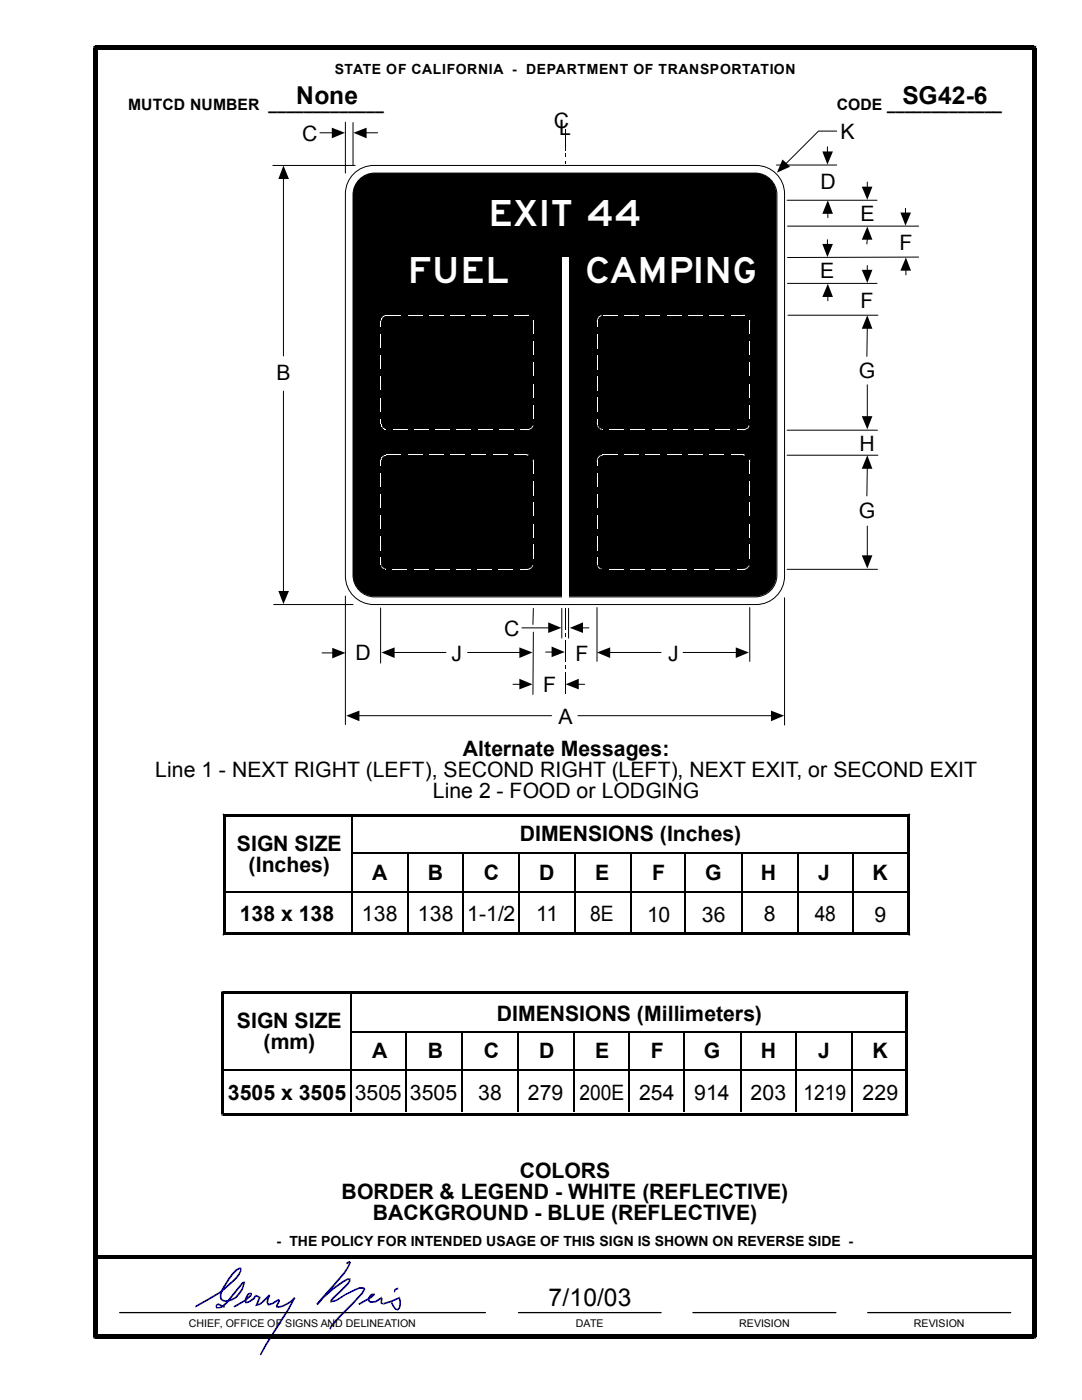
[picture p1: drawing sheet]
<svg xmlns="http://www.w3.org/2000/svg" width="216mm" height="279mm" viewBox="0 0 216 279" stroke-linecap="round" stroke-linejoin="round" font-family="sans-serif">
<g fill="none" stroke="#000" stroke-width=".2">
<path d="M54.4 33h16.5M56.6 35.6v35.4M63.8 26.5h2.6M68.9 24.4v10.1M70.4 24.5v8.5M73 26.5h2.4M154.9 32.9h12.1M165.1 29.3v1.1M167 26.2h-3.7l-6.5 6.5M165.2 42.4v1M173.1 53v1M180.7 41.6v1"/>
<path d="M180.8 53.8v1.1M56.6 78.1v40M157.2 62.9h18M173.1 76.8v6.4M173.1 65.4l-.1 5.7M157.1 90.8h18.1M157.1 85.9h18M173.1 93.3l-.1 5.7M68.9 119v25.6M156.5 119.3v25.4M157.1 113.6h18M173.1 105v6"/>
<path d="M54.6 120.7h15.8M64.3 130.3h2.2M75.9 121.3v11M78.6 130.2h10.4M93.3 130.2h10.5M119.1 121.2v10.8M121.6 130.2h10.3M136.3 130.2h10.7M149.6 121.2v10.8M71.5 142.8h38.6M115.3 142.8h38.7"/>
</g>
<g fill="#000">
<path d="M56.6 33l1.1 2.7h-2.2z" fill-rule="evenodd"/>
<path d="M66.2 25.5l2.6 1-2.6 1.1z" fill-rule="evenodd"/>
<path d="M70.5 26.5l2.7-1v2.1z" fill-rule="evenodd"/>
<path d="M156.1 31.8l1.5 1.5-2.6 1.2z" fill-rule="evenodd"/>
<path d="M164.1 30.2h2.1l-1.1 2.7z" fill-rule="evenodd"/>
<path d="M165.2 40l1 2.7h-2.1z" fill-rule="evenodd"/>
<path d="M172 53.8h2.1l-1 2.7z" fill-rule="evenodd"/>
<path d="M179.7 42.4h2.1l-1.1 2.6z" fill-rule="evenodd"/>
<path d="M180.8 51.4l1 2.6h-2.1z" fill-rule="evenodd"/>
<path d="M173.1 62.9l1 2.7h-2.1z" fill-rule="evenodd"/>
<path d="M173.1 90.8l1 2.8h-2.1z" fill-rule="evenodd"/>
<path d="M172 83.1h2.1l-1 2.6z" fill-rule="evenodd"/>
<path d="M55.5 117.9h2.2l-1.1 2.7z" fill-rule="evenodd"/>
<path d="M172 110.8h2.1l-1 2.7z" fill-rule="evenodd"/>
<path d="M66.3 129.3l2.6 1-2.6 1.1z" fill-rule="evenodd"/>
<path d="M76.1 130.2l2.6-1v2.1z" fill-rule="evenodd"/>
<path d="M103.6 129.2l2.7 1-2.7 1.1z" fill-rule="evenodd"/>
<path d="M119.1 130.2l2.7-1v2.1z" fill-rule="evenodd"/>
<path d="M146.8 129.2l2.6 1-2.6 1.1z" fill-rule="evenodd"/>
<path d="M69.1 142.8l2.6-1v2.1z" fill-rule="evenodd"/>
<path d="M153.8 141.8l2.7 1-2.7 1.1z" fill-rule="evenodd"/>
</g>
<path d="M70.6 34.7a5.7 5.7 0 0 1 4-1.7h76.2a5.7 5.7 0 0 1 5.7 5.7v76.2a5.7 5.7 0 0 1-5.7 5.7h-76.2a5.7 5.7 0 0 1-5.7-5.7v-76.2a5.7 5.7 0 0 1 1.7-4z" fill="#fff"/>
<path d="M70.6 34.7a5.7 5.7 0 0 1 4-1.7h76.3a5.7 5.7 0 0 1 5.6 5.7v76.3a5.7 5.7 0 0 1-5.6 5.6h-76.3a5.7 5.7 0 0 1-5.7-5.6v-76.3a5.7 5.7 0 0 1 1.7-4zM72 35.6a4.3 4.3 0 0 1 2.8-1.1h75.9a4.3 4.3 0 0 1 4.3 4.4v75.9a4.3 4.3 0 0 1-4.3 4.3h-75.9a4.3 4.3 0 0 1-4.4-4.3v-75.9a4.3 4.3 0 0 1 1.6-3.3z" fill="none" stroke="#000" stroke-width=".2"/>
<path d="M71.5 36.1a4.3 4.3 0 0 1 3.3-1.6h75.8a4.3 4.3 0 0 1 4.3 4.4v75.8a4.3 4.3 0 0 1-4.3 4.3h-75.8a4.3 4.3 0 0 1-4.4-4.3v-75.8a4.3 4.3 0 0 1 1.1-2.8z" fill="#000"/>
<g fill="#fff">
<path d="M77.2 62.8h2.8v.2h-2.8z"/>
<path d="M81.4 62.8h2.8v.2h-2.8z"/>
<path d="M85.7 62.8h2.8v.2h-2.8z"/>
<path d="M89.9 62.8h2.8v.2h-2.8z"/>
<path d="M94.1 62.8h2.8v.2h-2.8z"/>
<path d="M98.4 62.8h2.8v.2h-2.8z"/>
<path d="M102.6 62.8h2.6v.2h-2.6z"/>
<path d="M105.2 62.8h.2v.2h-.2z"/>
<path d="M105.2 62.8v.2z"/>
<path d="M105.4 62.8l-.1 .2z"/>
<path d="M106.3 63.9l.2-.1z"/>
<path d="M106.3 63.9l.2 .1z"/>
<path d="M106.3 63.9h.2z"/>
<path d="M106.3 64h.2v.2h-.2z"/>
<path d="M106.3 64.2h.2v2.4h-.2z"/>
<path d="M106.3 64.2h.2z"/>
<path d="M106.3 68.1h.2v2.8h-.2z"/>
<path d="M106.3 72.3h.2v2.8h-.2z"/>
<path d="M106.3 76.5h.2v2.8h-.2z"/>
<path d="M106.3 80.8h.2v2.8h-.2z"/>
<path d="M106.3 85h.1z"/>
<path d="M106.3 85h.1l-.2 .2z"/>
<path d="M106.2 85.1l.1 .1-.1 .2-.2-.1z"/>
<path d="M106.2 85.1l.1 .1z"/>
<path d="M105.8 85.4l.2-.1 .1 .2-.2 .1z"/>
<path d="M106 85.3l.2 .1-.1 .1z"/>
<path d="M105.6 85.6l.2-.2 .1 .2-.2 .2z"/>
<path d="M105.8 85.4l.1 .2z"/>
<path d="M105.3 85.7l.3-.1 .1 .2-.3 .1z"/>
<path d="M105.6 85.6l.1 .2z"/>
<path d="M105.3 85.7l.1 .2z"/>
<path d="M105.2 85.7h.1v.2h-.1z"/>
<path d="M103.9 85.7h1.3v.2h-1.3z"/>
<path d="M105.2 85.7v.2z"/>
<path d="M99.7 85.7h2.7v.2h-2.7z"/>
<path d="M95.4 85.7h2.8v.2h-2.8z"/>
<path d="M91.2 85.7h2.8v.2h-2.8z"/>
<path d="M87 85.7h2.7v.2h-2.7z"/>
<path d="M82.7 85.7h2.8v.2h-2.8z"/>
<path d="M78.5 85.7h2.8v.2h-2.8z"/>
<path d="M77 85.7v.2z"/>
<path d="M77 85.6v.3z"/>
<path d="M76.8 85.6l.1 .2z"/>
<path d="M76.9 85.6v.2z"/>
<path d="M76.6 85.5l.2 .2z"/>
<path d="M76.8 85.6v.2z"/>
<path d="M76.6 85.4v.3z"/>
<path d="M76.6 85.5v.2z"/>
<path d="M76.5 85.4v.2z"/>
<path d="M76.5 85.3v.3z"/>
<path d="M76.3 85.3l.2 .1z"/>
<path d="M76.5 85.3l-.1 .2z"/>
<path d="M76.3 85.1v.2z"/>
<path d="M76.4 85.2l-.1 .1z"/>
<path d="M76.2 85v.3z"/>
<path d="M76 85l.2 .1z"/>
<path d="M76 85.1l.2-.1-.1 .2z"/>
<path d="M76 84.8l.2 .2z"/>
<path d="M76 85h.2z"/>
<path d="M75.9 84.8h.2z"/>
<path d="M75.9 84.6l.2 .2z"/>
<path d="M75.9 84.5l.1 .1z"/>
<path d="M75.9 84.6h.1z"/>
<path d="M75.9 83.6h.1v.9h-.1z"/>
<path d="M75.9 84.5h.1z"/>
<path d="M75.9 79.3h.1v2.8h-.1z"/>
<path d="M75.9 75.1h.1v2.8h-.1z"/>
<path d="M75.9 70.9h.1v2.8h-.1z"/>
<path d="M75.9 66.6h.1v2.8h-.1z"/>
<path d="M75.9 64.2h.1v1h-.1z"/>
<path d="M75.9 64h.1v.2h-.1z"/>
<path d="M75.9 64.2h.1z"/>
<path d="M76 63.8v.3z"/>
<path d="M75.9 64v-.1l.1 .2z"/>
<path d="M75.9 63.8h.2v.1h-.2z"/>
<path d="M75.9 63.9l.1-.1 .1 .2z"/>
<path d="M76.1 63.6v.2z"/>
<path d="M75.9 63.8l.1-.1 .1 .1z"/>
<path d="M76 63.6l.2 .1z"/>
<path d="M76 63.7l.1-.1 .1 .2z"/>
<path d="M76.2 63.4v.3z"/>
<path d="M76 63.6l.1-.1 .1 .2z"/>
<path d="M76.3 63.2v.4z"/>
<path d="M76.2 63.4l.1 .2z"/>
<path d="M76.4 63.2v.2z"/>
<path d="M76.3 63.2l.1 .2z"/>
<path d="M76.5 63.1v.2z"/>
<path d="M76.5 63v.2z"/>
<path d="M76.5 63l.1 .2z"/>
<path d="M76.6 63l.2-.1-.2 .3z"/>
<path d="M76.6 63v.2z"/>
<path d="M76.8 62.9l.1 .2z"/>
<path d="M76.8 62.9v.2z"/>
<path d="M77 62.8v.3z"/>
<path d="M76.9 62.9l.1 .2z"/>
<path d="M120.4 62.8h2.8v.2h-2.8z"/>
<path d="M124.6 62.8h2.8v.2h-2.8z"/>
<path d="M128.9 62.8h2.8v.2h-2.8z"/>
<path d="M133.1 62.8h2.8v.2h-2.8z"/>
<path d="M137.3 62.8h2.8v.2h-2.8z"/>
<path d="M141.6 62.8h2.8v.2h-2.8z"/>
<path d="M145.8 62.8h2.5v.2h-2.5z"/>
<path d="M148.3 62.8h.3v.2h-.3z"/>
<path d="M148.3 62.8v.2z"/>
<path d="M148.6 62.8l-.1 .2z"/>
<path d="M149.5 63.9l.2-.1z"/>
<path d="M149.5 63.9l.2 .1z"/>
<path d="M149.5 63.9h.2z"/>
<path d="M149.5 64h.2v.2h-.2z"/>
<path d="M149.5 64.2h.2v2.4h-.2z"/>
<path d="M149.5 64.2h.2z"/>
<path d="M149.5 68.1h.2v2.8h-.2z"/>
<path d="M149.5 72.3h.2v2.8h-.2z"/>
<path d="M149.5 76.5h.2v2.8h-.2z"/>
<path d="M149.5 80.8h.2v2.8h-.2z"/>
<path d="M149.4 85h.2z"/>
<path d="M149.3 85.1l.1-.2 .1 .2-.1 .2z"/>
<path d="M149.4 84.9l.2 .1-.1 .1z"/>
<path d="M149.3 85.2h.1v.2h-.2z"/>
<path d="M149.3 85.1l.1 .1v.1z"/>
<path d="M148.9 85.4l.3-.1 .1 .2-.3 .1z"/>
<path d="M149.2 85.3l.2 .1-.1 .1z"/>
<path d="M148.8 85.6l.1-.2 .1 .2-.2 .2z"/>
<path d="M148.9 85.4l.1 .2z"/>
<path d="M148.5 85.7l.3-.1v.2l-.2 .1z"/>
<path d="M148.8 85.6v.2z"/>
<path d="M148.5 85.7l.1 .2z"/>
<path d="M148.3 85.7h.2v.2h-.2z"/>
<path d="M147.1 85.7h1.2v.2h-1.2z"/>
<path d="M148.3 85.7v.2z"/>
<path d="M142.8 85.7h2.8v.2h-2.8z"/>
<path d="M138.6 85.7h2.8v.2h-2.8z"/>
<path d="M134.4 85.7h2.8v.2h-2.8z"/>
<path d="M130.1 85.7h2.8v.2h-2.8z"/>
<path d="M125.9 85.7h2.8v.2h-2.8z"/>
<path d="M121.7 85.7h2.8v.2h-2.8z"/>
<path d="M120.1 85.7l.1 .2z"/>
<path d="M119.9 85.6l.2 .2z"/>
<path d="M120.1 85.7v.2z"/>
<path d="M119.8 85.4l.2 .2-.1 .2-.2-.2z"/>
<path d="M119.9 85.6v.2z"/>
<path d="M119.5 85.3l.2 .2z"/>
<path d="M119.7 85.4v.2z"/>
<path d="M119.4 85.2l.1 .2z"/>
<path d="M119.5 85.3v.1z"/>
<path d="M119.3 84.9l.2 .2-.1 .2-.2-.2z"/>
<path d="M119.4 85.2l.1-.1z"/>
<path d="M119.1 84.8l.2 .2z"/>
<path d="M119.2 85l.1-.1z"/>
<path d="M119 84.6h.2v.2h-.2z"/>
<path d="M119 84.8h.2z"/>
<path d="M119 84.5l.2 .1z"/>
<path d="M119 83.6h.2v.9h-.2z"/>
<path d="M119 84.5h.2z"/>
<path d="M119 79.3h.2v2.9h-.2z"/>
<path d="M119 75.1h.2v2.9h-.2z"/>
<path d="M119 70.9h.2v2.8h-.2z"/>
<path d="M119 66.6h.2v2.9h-.2z"/>
<path d="M119 64.2h.2v1.1h-.2z"/>
<path d="M119 63.9h.2v.3h-.2z"/>
<path d="M119 64.2h.2z"/>
<path d="M119.2 63.6v.4z"/>
<path d="M119 63.9l.1-.1 .1 .2z"/>
<path d="M119.4 63.4l.1 .2-.2 .2-.1-.2z"/>
<path d="M119.2 63.6l.1 .2z"/>
<path d="M119.5 63.2v.4z"/>
<path d="M119.4 63.4l.1 .2z"/>
<path d="M119.5 63.2l.2-.2 .1 .2-.3 .1z"/>
<path d="M119.5 63.2v.1z"/>
<path d="M119.7 63l.2-.1-.2 .3z"/>
<path d="M119.7 63l.1 .2z"/>
<path d="M119.9 62.9l.2-.1-.2 .3z"/>
<path d="M119.9 62.9v.2z"/>
<path d="M77.2 90.7h2.8v.1h-2.8z"/>
<path d="M81.4 90.7h2.8v.1h-2.8z"/>
<path d="M85.7 90.7h2.8v.1h-2.8z"/>
<path d="M89.9 90.7h2.8v.1h-2.8z"/>
<path d="M94.1 90.7h2.8v.1h-2.8z"/>
<path d="M98.4 90.7h2.8v.1h-2.8z"/>
<path d="M102.6 90.7h2.6v.1h-2.6z"/>
<path d="M105.2 90.7l.2 .1-.1 .1-.2-.1z"/>
<path d="M105.2 90.7l-.1 .1z"/>
<path d="M105.4 90.8l-.1 .1z"/>
<path d="M106.3 91.9l.2-.1z"/>
<path d="M106.3 91.8h.2v.1h-.2z"/>
<path d="M106.3 91.8h.2z"/>
<path d="M106.3 91.9l.2 .1z"/>
<path d="M106.3 92h.2v2.6h-.2z"/>
<path d="M106.3 92h.2z"/>
<path d="M106.3 96h.2v2.8h-.2z"/>
<path d="M106.3 100.2h.2v2.8h-.2z"/>
<path d="M106.3 104.5h.2v2.8h-.2z"/>
<path d="M106.3 108.7h.2v2.8h-.2z"/>
<path d="M106.3 112.8l.1 .1-.1 .2-.2-.1z"/>
<path d="M106.1 113.1h.2l-.3 .2z"/>
<path d="M106.1 113l.2 .1z"/>
<path d="M105.7 113.4l.3-.2 .1 .2-.3 .1z"/>
<path d="M106 113.2l.2 .1-.1 .1z"/>
<path d="M105.6 113.5l.1-.1 .1 .1-.1 .1z"/>
<path d="M105.7 113.4l.1 .1z"/>
<path d="M105.3 113.5h.3l.1 .1-.3 .1z"/>
<path d="M105.6 113.5l.1 .1z"/>
<path d="M105.2 113.5h.2v.2h-.2z"/>
<path d="M105.3 113.5l.1 .2z"/>
<path d="M105.2 113.5v.2z"/>
<path d="M103.8 113.5h1.4v.2h-1.4z"/>
<path d="M99.6 113.5h2.8v.2h-2.8z"/>
<path d="M95.3 113.5h2.8v.2h-2.8z"/>
<path d="M91.1 113.5h2.8v.2h-2.8z"/>
<path d="M86.9 113.5h2.8v.2h-2.8z"/>
<path d="M82.6 113.5h2.8v.2h-2.8z"/>
<path d="M78.4 113.5h2.8v.2h-2.8z"/>
<path d="M76.9 113.5l.1 .2z"/>
<path d="M76.7 113.5l.3 .1z"/>
<path d="M76.9 113.5v.2z"/>
<path d="M76.5 113.4l.2 .1z"/>
<path d="M76.4 113.2l.2 .2-.1 .1-.2-.1z"/>
<path d="M76.5 113.4v.1z"/>
<path d="M76.2 113l.2 .2-.1 .2-.2-.2z"/>
<path d="M76.4 113.2l-.1 .2z"/>
<path d="M76 112.9l.2 .2z"/>
<path d="M76.1 113.1l.1-.1z"/>
<path d="M75.9 112.6l.2 .3z"/>
<path d="M75.9 112.5l.1 .1z"/>
<path d="M75.9 112.6h.1z"/>
<path d="M75.9 112.4h.1v.1h-.1z"/>
<path d="M75.9 111.3h.1v1.1h-.1z"/>
<path d="M75.9 112.4h.1z"/>
<path d="M75.9 107.1h.1v2.8h-.1z"/>
<path d="M75.9 102.9h.1v2.8h-.1z"/>
<path d="M75.9 98.6h.1v2.8h-.1z"/>
<path d="M75.9 94.4h.1v2.8h-.1z"/>
<path d="M75.9 92h.1v1h-.1z"/>
<path d="M75.9 91.9l.1 .1z"/>
<path d="M75.9 92h.1z"/>
<path d="M75.9 91.8h.1v.1h-.1z"/>
<path d="M76 91.6v.3z"/>
<path d="M75.9 91.8v-.1l.1 .2z"/>
<path d="M75.9 91.6l.2 .1z"/>
<path d="M75.9 91.7l.1-.1 .1 .2z"/>
<path d="M76.1 91.4v.3z"/>
<path d="M75.9 91.6l.1-.1 .1 .2z"/>
<path d="M76 91.4h.2z"/>
<path d="M76 91.4h.1l.1 .1z"/>
<path d="M76.2 91.2v.2z"/>
<path d="M76 91.4l.1-.1 .1 .1z"/>
<path d="M76.3 91.1v.3z"/>
<path d="M76.4 91v.3z"/>
<path d="M76.4 91l.1-.1-.1 .3z"/>
<path d="M76.4 91l.1 .2z"/>
<path d="M76.6 90.8v.3z"/>
<path d="M76.5 90.9l.1 .2z"/>
<path d="M76.6 90.8l.1 .2z"/>
<path d="M76.8 90.8v.2z"/>
<path d="M76.7 90.8l.1 .2z"/>
<path d="M76.8 90.8h.2v.1h-.2z"/>
<path d="M76.8 90.8l.1 .1z"/>
<path d="M77 90.7v.2z"/>
<path d="M77 90.8v.1z"/>
<path d="M120.4 90.7h2.8v.1h-2.8z"/>
<path d="M124.6 90.7h2.8v.1h-2.8z"/>
<path d="M128.9 90.7h2.8v.1h-2.8z"/>
<path d="M133.1 90.7h2.8v.1h-2.8z"/>
<path d="M137.3 90.7h2.8v.1h-2.8z"/>
<path d="M141.6 90.7h2.8v.1h-2.8z"/>
<path d="M145.8 90.7h2.5v.1h-2.5z"/>
<path d="M148.3 90.7l.3 .1-.1 .1-.2-.1z"/>
<path d="M148.3 90.7v.1z"/>
<path d="M148.6 90.8l-.1 .1z"/>
<path d="M149.5 91.9l.2-.1z"/>
<path d="M149.5 91.8h.2v.1h-.2z"/>
<path d="M149.5 91.8h.2z"/>
<path d="M149.5 91.9l.2 .1z"/>
<path d="M149.5 92h.2v2.6h-.2z"/>
<path d="M149.5 92h.2z"/>
<path d="M149.5 96h.2v2.8h-.2z"/>
<path d="M149.5 100.2h.2v2.8h-.2z"/>
<path d="M149.5 104.5h.2v2.8h-.2z"/>
<path d="M149.5 108.7h.2v2.8h-.2z"/>
<path d="M149.3 113l.1-.1h.2l-.2 .2z"/>
<path d="M149.1 113.2l.2-.2 .1 .2-.2 .2z"/>
<path d="M149.3 113l.1 .1v.1z"/>
<path d="M148.9 113.4l.2-.2 .1 .2-.2 .1z"/>
<path d="M148.8 113.5l.1-.1 .1 .1-.2 .1z"/>
<path d="M148.9 113.4l.1 .1z"/>
<path d="M148.5 113.5h.3v.1l-.2 .1z"/>
<path d="M148.8 113.5v.1z"/>
<path d="M148.4 113.5h.2v.2h-.2z"/>
<path d="M148.5 113.5l.1 .2z"/>
<path d="M148.3 113.5l.1 .2z"/>
<path d="M147 113.5h1.3v.2h-1.3z"/>
<path d="M148.3 113.5v.2z"/>
<path d="M142.7 113.5h2.8v.2h-2.8z"/>
<path d="M138.5 113.5h2.8v.2h-2.8z"/>
<path d="M134.3 113.5h2.8v.2h-2.8z"/>
<path d="M130 113.5h2.8v.2h-2.8z"/>
<path d="M125.8 113.5h2.8v.2h-2.8z"/>
<path d="M121.6 113.5h2.8v.2h-2.8z"/>
<path d="M119.9 113.5l.2 .1z"/>
<path d="M119.6 113.4l.3 .1z"/>
<path d="M119.5 113.2l.2 .2-.1 .1-.1-.1z"/>
<path d="M119.6 113.4v.1z"/>
<path d="M119.4 113l.1 .2v.2l-.2-.2z"/>
<path d="M119.2 112.9l.2 .2z"/>
<path d="M119.3 113.1l.1-.1z"/>
<path d="M119.1 112.6l.2 .3z"/>
<path d="M119 112.5l.2 .1z"/>
<path d="M119 112.6h.2z"/>
<path d="M119 112.4h.2v.1h-.2z"/>
<path d="M119 111.3h.2v1.1h-.2z"/>
<path d="M119 112.4h.2z"/>
<path d="M119 107.1h.2v2.8h-.2z"/>
<path d="M119 102.9h.2v2.8h-.2z"/>
<path d="M119 98.6h.2v2.8h-.2z"/>
<path d="M119 94.4h.2v2.8h-.2z"/>
<path d="M119 92h.2v1h-.2z"/>
<path d="M119 91.8h.2v.2h-.2z"/>
<path d="M119 92h.2z"/>
<path d="M119.2 91.5v.4z"/>
<path d="M119 91.8l.1-.1 .1 .2z"/>
<path d="M119.3 91.3v.4z"/>
<path d="M119.2 91.5l.1 .2z"/>
<path d="M119.5 91.1v.2l-.1 .1-.1-.1z"/>
<path d="M119.3 91.3l.1 .1z"/>
<path d="M119.6 90.9l.1 .2-.2 .2v-.2z"/>
<path d="M119.6 90.9l.3-.1v.2l-.3 .1z"/>
<path d="M119.6 90.9l.1 .2z"/>
<path d="M119.9 90.8h.2v.1l-.2 .1z"/>
<path d="M120.2 90.7v.2z"/>
<path d="M120.1 90.8l.1 .1z"/>
<path d="M120.2 90.7l.1 .1z"/>
<path d="M112.1 51.3h1.4v68.3h-1.4z"/>
</g>
<g fill="none" stroke="#000" stroke-width=".2">
<path d="M112.8 25.7v4.3M157.1 40h17.9M173.1 36.3v1.1M157.1 45.1h26.2M157.1 56.6h17.9M165.1 47.8v1.1M165.2 59.1v.9M173.1 47.7l-.1 1M183.3 51.3l-26.2 .1M102.4 136.6h1.4M104.1 125.3h5.5M106.4 121.4l-.1 3.2"/>
<path d="M106.4 126.2l-.1 12.4M108.9 130.1h1.3M112.1 121.4v5.9M112.8 121.4v4.2M112.8 127.8v4.2M112.8 134.1v4.2M113.5 121.4v5.9M115.3 136.6h1.4M116.2 125.3h1.3"/>
</g>
<g fill="#000">
<path d="M172 37.3h2.1l-1 2.6z" fill-rule="evenodd"/>
<path d="M164.1 48.7h2.1l-1.1 2.6z" fill-rule="evenodd"/>
<path d="M165.2 56.6l1 2.7h-2.1z" fill-rule="evenodd"/>
<path d="M173.1 45.2l1 2.6h-2.1z" fill-rule="evenodd"/>
<path d="M103.6 135.5l2.7 1.1-2.7 1z" fill-rule="evenodd"/>
<path d="M109.4 124.2l2.6 1.1-2.6 1z" fill-rule="evenodd"/>
<path d="M110.1 129l2.6 1.1-2.6 1z" fill-rule="evenodd"/>
<path d="M112.9 136.6l2.6-1.1v2.1z" fill-rule="evenodd"/>
<path d="M113.7 125.3l2.6-1.1v2.1z" fill-rule="evenodd"/>
</g>
<g fill="#000">
<path d="M112.7 30.6h.2v.8h-.2zM112.7 32.1h.2v.5h-.2zM112.7 126.3h.2v.8h-.2zM112.7 132.7h.2v.7h-.2zM44.4 162.4h.3v.6l.3-.4h-.6zM44.7 162.4h136.6v.6h-136.6zM181.3 162.4h.3v.2h-.6l.3 .4zM44.2 197.8h.2v.6l.4-.4h-.6zM44.4 197.8h136.5v.6h-136.5zM44.4 162.6h.6v23.8h-.6zM44.7 186.1h136.6v.6h-136.6zM44.5 186.4h.5l-.3-.3v.6h-.2z"/>
<path d="M180.9 197.8h.4v.2h-.6l.2 .4zM181 162.6h.6v23.8h-.6zM181.3 186.1l-.3 .3h.6v.3h-.3zM44.2 198h.6v24.3h-.6zM44.4 222.1h136.5v.6h-136.5zM44.2 222.3h.6l-.4-.2v.6h-.2zM180.7 198h.6v24.3h-.6zM180.9 222.1l-.2 .2h.6v.4h-.4z"/>
</g>
<g fill="none" stroke="#000" stroke-width=".34">
<path d="M44.8 178h136.4M70.3 170.3h110.9M70.3 162.6v23.4M81.4 170.3v15.8M92.5 170.3v15.8M103.6 170.3v15.7M114.7 170.3v15.8M125.8 170.4v15.6M136.7 170.3v15.7M148.1 170.3v15.7M159.2 170.3v15.8M170.3 170.4v15.6"/>
<path d="M70 198.3v23.6M44.4 213.5h136.6M70 206h110.8M81.1 206.1v15.9M92.2 206.1v15.9M103.4 206v15.9M114.5 206.1v15.9M125.6 206.1v15.8M136.5 206.1v15.9M147.8 206v15.9M158.9 206.1v15.9M170 206.1v15.8"/>
</g>
<g fill="#09008b">
<path d="M72.6 256.9l.3 .4-.5 .9-2 2.2a18.9 18.9 0 0 0-4.4 4.9l-.3-.1 .3-.6 1.5-1.8 4.6-4.8 .5-.7z"/>
<path d="M58.7 258.9l.2 .2-1.2 2.4-4.4 6.9-1.2 2.1-.3-.2 1.2-2.2 4.4-6.9z"/>
</g>
<path d="M18.6 9.1h.4v.9l.5-.4h-.9zM19 9.1h187.3v.9h-187.3zM206.3 9.1h.5v.5h-.9l.4 .4zM19 250.5h187.3v.7h-187.3zM18.6 9.6h.9v257.1h-.9zM19 266.3h187.3v.8h-187.3zM18.6 266.7h.9l-.5-.4v.8h-.4zM205.9 9.6h.9v257.1h-.9zM206.3 266.3l-.4 .4h.9v.4h-.5z" fill="#000"/>
<path d="M23.9 262h73M103.5 262h28.4M138.3 262h28.5M173.1 262h28.6" fill="none" stroke="#000" stroke-width=".25"/>
<g fill="#09008b">
<path d="M38.9 260.6l4.9-2.8 .2 .3-5 2.8z"/>
<path d="M47.9 253.1h.3a3.4 3.4 0 0 1-1.5 2.7l-2.7 2.3-.2-.3a14.3 14.3 0 0 0 4.1-4.3z"/>
<path d="M43.8 257.8l.2 .3z"/>
<path d="M47.1 253.3l.6-.3h.4v.2h-.2a9 9 0 0 0-3.7 5.2l.1 .8h-.4v-.8a12.9 12.9 0 0 1 3.2-5.1z"/>
<path d="M47.9 253.1h.3l-.1-.1v.2z"/>
<path d="M44.2 259.1a1.55 1.55 0 0 0 2.1 .1 5.1 5.1 0 0 0 2.3-3.2l.3 .2a4.6 4.6 0 0 1-3.3 3.6h-.6l-.6-.1-.5-.4z"/>
<path d="M43.9 259.2l.3-.1 .1 .1z"/>
<path d="M48.3 255.9l.5-.2 .1 .4h-.3l.2-.2-.3 .3-1.5 1.9-.3-.3z"/>
<path d="M48.6 256l.3 .1v.1z"/>
<path d="M46.7 257.8l.3 .3-1.6 2-.8 .7-.7 .3-.2-.2 .7-.4 .7-.7z"/>
<path d="M46.7 257.8l.3 .3z"/>
<path d="M43.2 260.3l.4-.2v.3l-.3 .2v.3h.5v.2h-.7l-.1-.5z"/>
<path d="M43.7 260.9l.2 .2z"/>
<path d="M43.6 260.1l1.3 .6-.1 .3-1.3-.6z"/>
<path d="M43.6 260.1l-.1 .3z"/>
<path d="M69 252.1l.7-.5 .3 .3-.1 .3h-.3l.1-.3 .1 .1-.5 .3z"/>
<path d="M69.6 252.1l.3 .1-1.1 2-5.4 6.2-.2-.2 5.4-6.3z"/>
<path d="M69.6 252.1l.3 .1z"/>
<path d="M64.3 258.8l2.1-1.8 2-1.4 .9-.5h.5v.3h-.4a21.4 21.4 0 0 0-6 5l-.2-.2z"/>
<path d="M63.2 260.2l.2 .2z"/>
<path d="M69.6 255.3h.3v.4l-.4 .7-2.9 2.8-.4 .6h-.3l.1-.4 .4-.5 2.9-2.8 .3-.5z"/>
<path d="M69.8 255.1h.1v.2h-.3l.2 .1z"/>
<path d="M66 259.6l1.1-.3 1.7-1.1 2.1-1 .8-.3h.9v.3h-.9l-.7 .4-2 .9-1.7 1.1-1.3 .3z"/>
<path d="M66 259.6v.3h-.1v-.1h.3z"/>
<path d="M72.6 256.9l-.1 .3z"/>
<path d="M71.5 260.2l2.3-1.4 .7-.6 .3 .2h-.3v-.3h.3v.4l-.7 .6-2.4 1.3z"/>
<path d="M73.7 258.5l.6-.4 .3 .3a.93 .93 0 0 0-.8 1.2l.6 .1v.3l-.8-.2-.2-.3v-.4z"/>
<path d="M74.3 258.1h.2l.1 .3z"/>
<path d="M74.4 259.7l.5-.1 1-.7 .3 .3-1.2 .7-.6 .1z"/>
<path d="M74.4 259.7v.3z"/>
<path d="M76.2 258.9l.2 .3-.2 .7 .3 .1v.3l-.6-.1v-1z"/>
<path d="M75.9 258.9l.2-.2 .1 .2-.3 .3h.3z"/>
<path d="M76.5 260l3.2-1.2 .1 .4-1.6 .6-1.6 .5z"/>
<path d="M76.5 260l.1 .3h-.1z"/>
<path d="M79.5 259.1l.3-.1a2.24 2.24 0 0 1-.4 2.5l-.2-.2a1.81 1.81 0 0 0 .3-2.2z"/>
<path d="M79.7 258.8l.1-.1v.3l-.3 .1 .3 .1z"/>
<path d="M78 260l.2-.2 .8 1.3 .4 .2-.2 .2-.4-.1-.4-.5z"/>
<path d="M79.2 261.3h.2l-.2 .2 .1 .1 .1-.1z"/>
<path d="M78.7 257.3l.2 .2-.1 .5-.2-.2z"/>
<path d="M78.7 257.3l.7-.3 .1 .3-.6 .3z"/>
<path d="M78.7 257.3l.2 .3z"/>
<path d="M46.6 260.7l2.2-1.3 .2 .3-2.2 1.2z"/>
<path d="M49.9 258.2l.2-.2 .2 .1-.1 .6-1.2 1-.2-.3 1.2-1v-.2z"/>
<path d="M48.8 259.4l.2 .3z"/>
<path d="M49.3 258.3l.2-.2 .5-.1 .1 .2a1.31 1.31 0 0 0-.9 1.6h.1l-.1 .3h-.3v-1.1z"/>
<path d="M50 258l.1 .2h-.2l.2-.2z"/>
<path d="M49.3 259.8l1.2-.7 .2 .2-1.3 .8z"/>
<path d="M49.3 259.8l.1 .3h-.2z"/>
<path d="M50.9 258.5l.2 .2-.4 .6-.2-.2z"/>
<path d="M50.5 259.1l.2 .2z"/>
<path d="M51.1 258.4l.6 .3-.1 .3-.6-.3z"/>
<path d="M50.9 258.5l.2-.1-.1 .3h.1z"/>
<path d="M51.8 258.7l.2 .3-.6 1.4-.3-.1 .5-1.4v.1z"/>
<path d="M51.7 258.7h.1l-.2 .3z"/>
<path d="M51.2 260.3l.6-.2 .8-.6 .1 .3-.8 .6-.6 .2z"/>
<path d="M51.1 260.3l.3 .1-.2-.1 .1 .3-.4 .1z"/>
<path d="M52.4 259.6l1.2-1.2 .2 .3-1.1 1.1z"/>
<path d="M52.4 259.6l.2-.1 .1 .3z"/>
<path d="M53.6 258.4l.3 .1-.4 1.4 .3 .4-.3 .2-.3-.6z"/>
<path d="M53.6 258.4l.3 .1-.3-.1 .2 .3z"/>
<path d="M53.7 260.2l1.9-1 .1 .4-1.2 .7-.7 .2z"/>
<path d="M53.7 260.2l.1 .3-.2 .1z"/>
<path d="M55.5 259.5l.3-.1 .1 .3-.5 1v.3l-.3-.1-.1-.3 .5-.9z"/>
<path d="M55.6 259.2l.2 .2-.3 .1 .2 .1z"/>
<path d="M55.5 260.7a5.6 5.6 0 0 0 3.2-1.8l.2 .3a6.1 6.1 0 0 1-3.4 1.8z"/>
<path d="M55.5 260.7l-.1 .3z"/>
<path d="M58.7 258.9l.2 .3z"/>
</g>
<g font-size="7.8" fill="#fff">
<text x="97.5" y="45.1">EXIT 44</text>
<text x="81.4" y="56.6">FUEL</text>
<text x="116.8" y="56.6">CAMPING</text>
</g>
<g font-size="4.9">
<text x="59.1" y="20.8">None</text>
<text x="180.1" y="20.7">SG42-6</text>
<text x="109.5" y="260.7">7/10/03</text>
</g>
<g font-size="4.2">
<text x="60.3" y="28.2">C</text>
<text x="110.5" y="25.6">C</text>
<text x="111.6" y="27">L</text>
<text x="167.7" y="27.7">K</text>
<text x="163.7" y="37.8">D</text>
<text x="171.7" y="44.1">E</text>
<text x="179.5" y="50">F</text>
<text x="163.7" y="55.5">E</text>
<text x="171.7" y="61.5">F</text>
<text x="55.2" y="75.9">B</text>
<text x="171.4" y="75.4">G</text>
<text x="171.5" y="89.9">H</text>
<text x="171.4" y="103.5">G</text>
<text x="71" y="131.7">D</text>
<text x="90.1" y="131.9">J</text>
<text x="100.6" y="126.9">C</text>
<text x="114.8" y="131.9">F</text>
<text x="133.3" y="131.8">J</text>
<text x="108.4" y="138">F</text>
<text x="111.4" y="144.4">A</text>
<text x="31" y="155.1">Line 1 - NEXT RIGHT (LEFT), SECOND RIGHT (LEFT), NEXT EXIT, or SECOND EXIT</text>
<text x="92.4" y="150.9">Alternate Messages:</text>
<text x="86.4" y="159.3">Line 2 - FOOD or LODGING</text>
<text x="103.7" y="167.9">DIMENSIONS (Inches)</text>
<text x="47.2" y="169.8">SIGN SIZE</text>
<text x="49.6" y="174.1">(Inches)</text>
<text x="74.3" y="175.7">A</text>
<text x="85.3" y="175.6">B</text>
<text x="96.5" y="175.7">C</text>
<text x="107.6" y="175.7">D</text>
<text x="118.8" y="175.7">E</text>
<text x="130.1" y="175.7">F</text>
<text x="140.7" y="175.7">G</text>
<text x="151.8" y="175.6">H</text>
<text x="163.2" y="175.7">J</text>
<text x="174.1" y="175.7">K</text>
<text x="47.8" y="183.7">138 x 138</text>
<text x="72.2" y="183.8">138</text>
<text x="83.4" y="183.8">138</text>
<text x="93.2" y="183.8">1-1/2</text>
<text x="107" y="183.8">11</text>
<text x="117.8" y="183.9">8E</text>
<text x="129.1" y="184">10</text>
<text x="140" y="184">36</text>
<text x="152.4" y="183.7">8</text>
<text x="162.6" y="183.9">48</text>
<text x="174.5" y="184">9</text>
<text x="99.1" y="203.7">DIMENSIONS (Millimeters)</text>
<text x="47.2" y="205.1">SIGN SIZE</text>
<text x="52.6" y="209.3">(mm)</text>
<text x="74.3" y="211.2">A</text>
<text x="85.3" y="211.2">B</text>
<text x="96.5" y="211.2">C</text>
<text x="107.6" y="211.2">D</text>
<text x="118.8" y="211.2">E</text>
<text x="129.9" y="211.2">F</text>
<text x="140.5" y="211.2">G</text>
<text x="151.8" y="211.2">H</text>
<text x="163.2" y="211.2">J</text>
<text x="174.1" y="211.2">K</text>
<text x="45.5" y="219.6">3505 x 3505</text>
<text x="70.8" y="219.6">3505</text>
<text x="81.8" y="219.6">3505</text>
<text x="95.4" y="219.6">38</text>
<text x="105.3" y="219.6">279</text>
<text x="115.7" y="219.6">200E</text>
<text x="127.5" y="219.5">254</text>
<text x="138.5" y="219.6">914</text>
<text x="149.8" y="219.6">203</text>
<text x="160.4" y="219.5">1219</text>
<text x="172.1" y="219.6">229</text>
<text x="68.2" y="239.3">BORDER &amp; LEGEND - WHITE (REFLECTIVE)</text>
<text x="103.7" y="235">COLORS</text>
<text x="74.4" y="243.5">BACKGROUND - BLUE (REFLECTIVE)</text>
</g>
<g font-size="3.1">
<text x="25.6" y="21.9">MUTCD NUMBER _____________</text>
<text x="167" y="21.9">CODE _____________</text>
</g>
<g font-size="2.8">
<text x="66.8" y="14.7">STATE OF CALIFORNIA - DEPARTMENT OF TRANSPORTATION</text>
<text x="55.2" y="248.6">- THE POLICY FOR INTENDED USAGE OF THIS SIGN IS SHOWN ON REVERSE SIDE -</text>
</g>
<g font-size="2.1">
<text x="37.7" y="264.8">CHIEF, OFFICE OF SIGNS AND DELINEATION</text>
<text x="114.9" y="264.8">DATE</text>
<text x="147.5" y="264.8">REVISION</text>
<text x="182.4" y="264.8">REVISION</text>
</g>
</svg>
